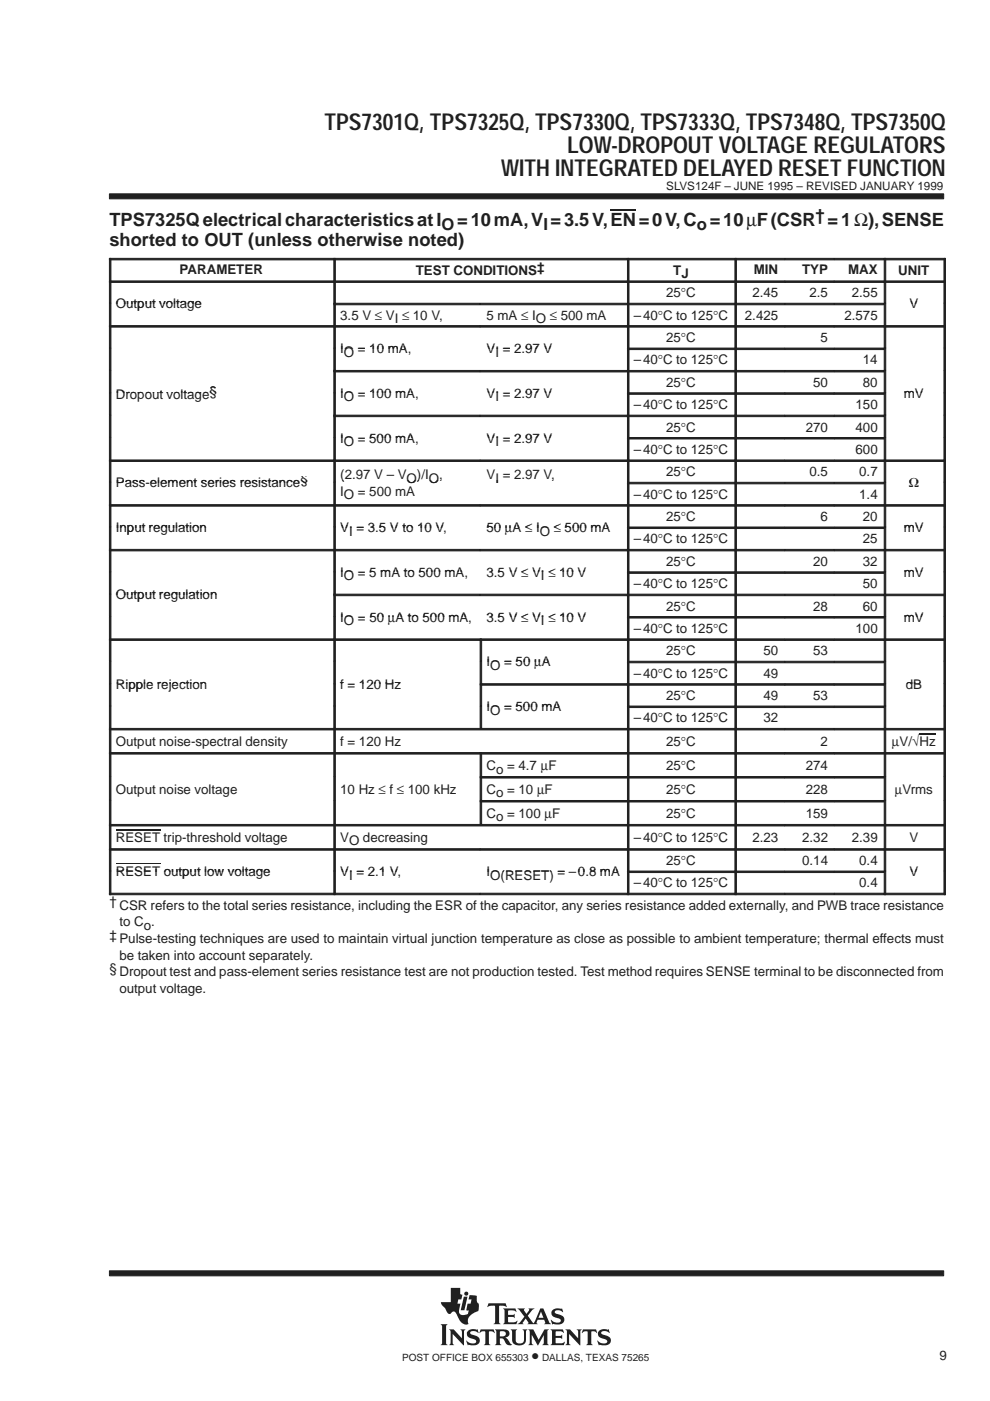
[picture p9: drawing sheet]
<svg xmlns="http://www.w3.org/2000/svg" width="210mm" height="297mm" viewBox="0 0 210 297" stroke-linecap="round" stroke-linejoin="round" font-family="sans-serif">
<g fill="#231f20" stroke="#231f20" stroke-width=".21">
<path d="M23.2 41.1h176.9v1.1h-176.9z" fill-rule="evenodd"/>
<path d="M23.2 269.4h176.9v1.1h-176.9z" fill-rule="evenodd"/>
</g>
<g fill="#231f20">
<path d="M98.3 274.9h.8l-.6 2.9h-.8z"/>
<path d="M104.9 281.9h1.9a.88 .88 0 0 1 1.1 .5 .88 .88 0 0 1-.5 1.1l-.3 .1 .5 .3 .9 1.3a1.2 1.2 0 0 1-1.6-1l-.3-.4h-.6v1l.3 .4h-1.4l.3-.5v-2.3z" fill-rule="evenodd"/>
<path d="M109.7 277.4h1.6l-.2 .4 .5 .8 .6-.9-.1-.3h1.2l-.4 .3-1 1.3 1.2 1.6 1.5-3.2h.6l1.2 2.9 .4 .5h-1.4l.2-.3-.2-.7h-1.4l-.2 .7 .2 .3h-2.2l.2-.4-.5-.8-.7 .9 .2 .3h-1.3l.6-.5 .9-1.1z" fill-rule="evenodd"/>
<path d="M127 282.2a1.74 1.74 0 0 1 1.6-.3h.3l.1-.1 .2 .8a1.2 1.2 0 0 0-1.7-.1 1.47 1.47 0 0 0 1.3 .7 1.03 1.03 0 0 1 .7 1.2 1.03 1.03 0 0 1-1.2 .8l-1.1-.1-.2 .1-.4-.9 .9 .5h.9a.45 .45 0 0 0 .4-.5 .45 .45 0 0 0-.6-.4h-.2a1.06 1.06 0 0 1-1-.5 1.06 1.06 0 0 1 0-1.2z" fill-rule="evenodd"/>
<path d="M123.6 281.9h2.8l.2 .7-.6-.3h-.5l-.1 .1v2.4l.3 .4h-1.4l.3-.4v-2.4l-.1-.1h-.5l-.7 .3z" fill-rule="evenodd"/>
<path d="M116.7 281.9h2.6l.2 .7-.6-.3h-1.1v.9h1.1l.3-.2v.9l-.4-.2h-1v1l1.3 .1 .7-.3-.3 .7h-2.8l.3-.4v-2.5z" fill-rule="evenodd"/>
<path d="M119.9 281.9h1l1.7 1.9v-1.5l-.3-.4h1l-.3 .3v3l-2.3-2.4v2l.3 .4h-1.1l.3-.4v-2.6z" fill-rule="evenodd"/>
<path d="M112 281.9h1.1l1.1 2.2 1.2-2.2h1l-.3 .3v2.6l.3 .4h-1.4l.3-.4v-1.7l-1.3 2.2-1.3-2.3v1.8l.4 .4h-1.1l.3-.5v-2.3z" fill-rule="evenodd"/>
<path d="M99.2 282.2a1.71 1.71 0 0 1 1.7-.3h.2l.1-.1 .3 .8-.6-.3-.8-.1a.41 .41 0 0 0-.4 .5 .41 .41 0 0 0 .5 .3 1.27 1.27 0 0 1 1.5 1.6 1.48 1.48 0 0 1-1.8 .6l-.5-.1-.2 .1-.4-.9 1.3 .5h.6l.3-.3a.72 .72 0 0 0-.9-.7 .99 .99 0 0 1-1-.5 .99 .99 0 0 1 .1-1.1z" fill-rule="evenodd"/>
<path d="M101.9 281.9h2.8l.2 .7-.7-.3h-.4l-.1 .1v2.4l.3 .4h-1.4l.3-.4v-2.4l-.1-.1h-.5l-.7 .3z" fill-rule="evenodd"/>
<path d="M108.3 281.9h1.3l-.3 .4v1.9a.65 .65 0 0 0 .7 .6h.6l.4-.4 .1-2-.3-.5h1l-.3 .4v1.8a1.54 1.54 0 0 1-2.4 .9l-.5-.7v-2.1z" fill-rule="evenodd"/>
<path d="M95.2 281.9h1l1.7 1.9v-1.5l-.3-.4h1.1l-.3 .3v3l-2.4-2.4v2l.3 .4h-1.1l.3-.5v-2.3z" fill-rule="evenodd"/>
<path d="M93.4 280.8h1.5l-.3 .4v3.6l.3 .4h-1.5l.3-.4v-3.6z" fill-rule="evenodd"/>
<path d="M103.6 276.3h3.6l.2 .8-.4-.2h-1.2v3.5l.3 .4h-1.4l.3-.6v-3.2l-.1-.2h-.8l-.7 .3z" fill-rule="evenodd"/>
<path d="M106.7 277.4h2.6l.1 .8-.5-.4-1.2 .1v.9h1.1l.3-.2v.9l-.4-.3h-1v1l.2 .2 1.2-.1 .5-.3-.1 .8h-2.8l.3-.6v-2.3z" fill-rule="evenodd"/>
<path d="M117.1 277.8a2.08 2.08 0 0 1 1.9-.3l.2-.1 .1 .8a1.22 1.22 0 0 0-1.7-.1 .98 .98 0 0 0 1.1 .7 1.04 1.04 0 0 1 .9 1.1 1.04 1.04 0 0 1-1.1 .9l-1.2-.1-.2 .1-.3-1 .8 .5 .8 .1a.46 .46 0 0 0 .5-.5 .46 .46 0 0 0-.5-.4h-.2a1.11 1.11 0 0 1-1.2-1.6z" fill-rule="evenodd"/>
<path d="M95.6 273.1h2v1.3l.4 .1-.2 1h-.6l-.2 .9h.6l-.3 1.3 .1 .7a.9 .9 0 0 0 1.2 .4l.6-.2 .2-.8h-.5l.2-1.4h.7l.2-.9h-.7l.3-.9h.8a.46 .46 0 0 1 .5 .1 .46 .46 0 0 1 .2 .4v.9l.4 .4v.7a.81 .81 0 0 1-.6 1.1 2.73 2.73 0 0 0-1.7 1.6l.1 .9-.1 .1a1.81 1.81 0 0 1-2.1-1.5l-.3-.6a.7 .7 0 0 0-.6-.6 .7 .7 0 0 0-.7 .5 1.35 1.35 0 0 1-1.1-1.2l-.7-.7-.2-.6h2.1z" fill-rule="evenodd"/>
<circle cx="98.9" cy="274.3" r=".43"/>
</g>
<g fill="#fff">
<path d="M114.7 278.1l.5 1.3h-1z"/>
<path d="M106 282.3l.6-.1a.56 .56 0 0 1 .6 .6 .56 .56 0 0 1-.6 .5h-.6z" fill-rule="evenodd"/>
</g>
<path d="M129.5 44.5h5.3" fill="none" stroke="#231f20" stroke-width=".24"/>
<g fill="#231f20" stroke="#231f20" stroke-width=".21">
<path d="M23.2 54.8h.3v4.7h-.3z" fill-rule="evenodd"/>
<path d="M23.2 54.8h47.6v.3h-47.6z" fill-rule="evenodd"/>
<path d="M70.8 54.8h.3v4.7h-.3z" fill-rule="evenodd"/>
<path d="M70.8 54.8h62.2v.3h-62.2z" fill-rule="evenodd"/>
<path d="M133 54.8h.4v4.7h-.4z" fill-rule="evenodd"/>
<path d="M133 54.8h22.8v.3h-22.8z" fill-rule="evenodd"/>
<path d="M155.8 54.8h.3v4.7h-.3z" fill-rule="evenodd"/>
<path d="M155.8 54.8h10.6v.3h-10.6z" fill-rule="evenodd"/>
<path d="M166.4 54.8h10.5v.3h-10.5z" fill-rule="evenodd"/>
<path d="M176.9 54.8h10.6v.3h-10.6z" fill-rule="evenodd"/>
<path d="M187.5 54.8h.3v4.7h-.3z" fill-rule="evenodd"/>
<path d="M200.1 54.8h.4v4.7h-.4z" fill-rule="evenodd"/>
<path d="M187.5 54.8h13v.3h-13z" fill-rule="evenodd"/>
<path d="M23.2 59.6h.3v4.7h-.3z" fill-rule="evenodd"/>
<path d="M23.2 59.6h47.6v.3h-47.6z" fill-rule="evenodd"/>
<path d="M70.8 59.6h.3v4.7h-.3z" fill-rule="evenodd"/>
<path d="M70.8 59.6h62.2v.3h-62.2z" fill-rule="evenodd"/>
<path d="M133 59.6h.4v4.7h-.4z" fill-rule="evenodd"/>
<path d="M133 59.6h22.8v.3h-22.8z" fill-rule="evenodd"/>
<path d="M155.8 59.6h.3v4.7h-.3z" fill-rule="evenodd"/>
<path d="M155.8 59.6h10.6v.3h-10.6z" fill-rule="evenodd"/>
<path d="M166.4 59.6h10.5v.3h-10.5z" fill-rule="evenodd"/>
<path d="M176.9 59.6h10.6v.3h-10.6z" fill-rule="evenodd"/>
<path d="M187.5 59.6h.3v4.7h-.3z" fill-rule="evenodd"/>
<path d="M200.1 59.6h.4v4.7h-.4z" fill-rule="evenodd"/>
<path d="M187.5 59.6h13v.3h-13z" fill-rule="evenodd"/>
<path d="M23.2 64.3h.3v4.7h-.3z" fill-rule="evenodd"/>
<path d="M70.8 64.3h.3v4.7h-.3z" fill-rule="evenodd"/>
<path d="M70.8 64.3h31v.3h-31z" fill-rule="evenodd"/>
<path d="M101.8 64.3h31.2v.3h-31.2z" fill-rule="evenodd"/>
<path d="M133 64.3h.4v4.7h-.4z" fill-rule="evenodd"/>
<path d="M133 64.3h22.8v.3h-22.8z" fill-rule="evenodd"/>
<path d="M155.8 64.3h.3v4.7h-.3z" fill-rule="evenodd"/>
<path d="M155.8 64.3h10.6v.3h-10.6z" fill-rule="evenodd"/>
<path d="M166.4 64.3h10.5v.3h-10.5z" fill-rule="evenodd"/>
<path d="M176.9 64.3h10.6v.3h-10.6z" fill-rule="evenodd"/>
<path d="M187.5 64.3h.3v4.7h-.3z" fill-rule="evenodd"/>
<path d="M200.1 64.3h.4v4.7h-.4z" fill-rule="evenodd"/>
<path d="M23.2 69h.3v4.8h-.3z" fill-rule="evenodd"/>
<path d="M23.2 69h47.6v.4h-47.6z" fill-rule="evenodd"/>
<path d="M70.8 69h.3v4.8h-.3z" fill-rule="evenodd"/>
<path d="M70.8 69h31v.4h-31z" fill-rule="evenodd"/>
<path d="M101.8 69h31.2v.4h-31.2z" fill-rule="evenodd"/>
<path d="M133 69h.4v4.8h-.4z" fill-rule="evenodd"/>
<path d="M133 69h22.8v.4h-22.8z" fill-rule="evenodd"/>
<path d="M155.8 69h.3v4.8h-.3z" fill-rule="evenodd"/>
<path d="M155.8 69h10.6v.4h-10.6z" fill-rule="evenodd"/>
<path d="M166.4 69h10.5v.4h-10.5z" fill-rule="evenodd"/>
<path d="M176.9 69h10.6v.4h-10.6z" fill-rule="evenodd"/>
<path d="M187.5 69h.3v4.8h-.3z" fill-rule="evenodd"/>
<path d="M200.1 69h.4v4.8h-.4z" fill-rule="evenodd"/>
<path d="M187.5 69h13v.4h-13z" fill-rule="evenodd"/>
<path d="M23.2 73.8h.3v4.7h-.3z" fill-rule="evenodd"/>
<path d="M70.8 73.8h.3v4.7h-.3z" fill-rule="evenodd"/>
<path d="M133 73.8h.4v4.7h-.4z" fill-rule="evenodd"/>
<path d="M133 73.8h22.8v.3h-22.8z" fill-rule="evenodd"/>
<path d="M155.8 73.8h.3v4.7h-.3z" fill-rule="evenodd"/>
<path d="M155.8 73.8h10.6v.3h-10.6z" fill-rule="evenodd"/>
<path d="M166.4 73.8h10.5v.3h-10.5z" fill-rule="evenodd"/>
<path d="M176.9 73.8h10.6v.3h-10.6z" fill-rule="evenodd"/>
<path d="M187.5 73.8h.3v4.7h-.3z" fill-rule="evenodd"/>
<path d="M200.1 73.8h.4v4.7h-.4z" fill-rule="evenodd"/>
<path d="M23.2 78.5h.3v4.8h-.3z" fill-rule="evenodd"/>
<path d="M70.8 78.5h.3v4.8h-.3z" fill-rule="evenodd"/>
<path d="M70.8 78.5h31v.4h-31z" fill-rule="evenodd"/>
<path d="M101.8 78.5h31.2v.4h-31.2z" fill-rule="evenodd"/>
<path d="M133 78.5h.4v4.8h-.4z" fill-rule="evenodd"/>
<path d="M133 78.5h22.8v.4h-22.8z" fill-rule="evenodd"/>
<path d="M155.8 78.5h.3v4.8h-.3z" fill-rule="evenodd"/>
<path d="M155.8 78.5h10.6v.4h-10.6z" fill-rule="evenodd"/>
<path d="M166.4 78.5h10.5v.4h-10.5z" fill-rule="evenodd"/>
<path d="M176.9 78.5h10.6v.4h-10.6z" fill-rule="evenodd"/>
<path d="M187.5 78.5h.3v4.8h-.3z" fill-rule="evenodd"/>
<path d="M200.1 78.5h.4v4.8h-.4z" fill-rule="evenodd"/>
<path d="M23.2 83.3h.3v4.7h-.3z" fill-rule="evenodd"/>
<path d="M70.8 83.3h.3v4.7h-.3z" fill-rule="evenodd"/>
<path d="M133 83.3h.4v4.7h-.4z" fill-rule="evenodd"/>
<path d="M133 83.3h22.8v.3h-22.8z" fill-rule="evenodd"/>
<path d="M155.8 83.3h.3v4.7h-.3z" fill-rule="evenodd"/>
<path d="M155.8 83.3h10.6v.3h-10.6z" fill-rule="evenodd"/>
<path d="M166.4 83.3h10.5v.3h-10.5z" fill-rule="evenodd"/>
<path d="M176.9 83.3h10.6v.3h-10.6z" fill-rule="evenodd"/>
<path d="M187.5 83.3h.3v4.7h-.3z" fill-rule="evenodd"/>
<path d="M200.1 83.3h.4v4.7h-.4z" fill-rule="evenodd"/>
<path d="M23.2 88h.3v4.7h-.3z" fill-rule="evenodd"/>
<path d="M70.8 88h.3v4.7h-.3z" fill-rule="evenodd"/>
<path d="M70.8 88h31v.3h-31z" fill-rule="evenodd"/>
<path d="M101.8 88h31.2v.3h-31.2z" fill-rule="evenodd"/>
<path d="M133 88h.4v4.7h-.4z" fill-rule="evenodd"/>
<path d="M133 88h22.8v.3h-22.8z" fill-rule="evenodd"/>
<path d="M155.8 88h.3v4.7h-.3z" fill-rule="evenodd"/>
<path d="M155.8 88h10.6v.3h-10.6z" fill-rule="evenodd"/>
<path d="M166.4 88h10.5v.3h-10.5z" fill-rule="evenodd"/>
<path d="M176.9 88h10.6v.3h-10.6z" fill-rule="evenodd"/>
<path d="M187.5 88h.3v4.7h-.3z" fill-rule="evenodd"/>
<path d="M200.1 88h.4v4.7h-.4z" fill-rule="evenodd"/>
<path d="M23.2 92.8h.3v4.7h-.3z" fill-rule="evenodd"/>
<path d="M70.8 92.8h.3v4.7h-.3z" fill-rule="evenodd"/>
<path d="M133 92.8h.4v4.7h-.4z" fill-rule="evenodd"/>
<path d="M133 92.8h22.8v.3h-22.8z" fill-rule="evenodd"/>
<path d="M155.8 92.8h.3v4.7h-.3z" fill-rule="evenodd"/>
<path d="M155.8 92.8h10.6v.3h-10.6z" fill-rule="evenodd"/>
<path d="M166.4 92.8h10.5v.3h-10.5z" fill-rule="evenodd"/>
<path d="M176.9 92.8h10.6v.3h-10.6z" fill-rule="evenodd"/>
<path d="M187.5 92.8h.3v4.7h-.3z" fill-rule="evenodd"/>
<path d="M200.1 92.8h.4v4.7h-.4z" fill-rule="evenodd"/>
<path d="M23.2 97.5h.3v4.7h-.3z" fill-rule="evenodd"/>
<path d="M23.2 97.5h47.6v.3h-47.6z" fill-rule="evenodd"/>
<path d="M70.8 97.5h.3v4.7h-.3z" fill-rule="evenodd"/>
<path d="M70.8 97.5h31v.3h-31z" fill-rule="evenodd"/>
<path d="M101.8 97.5h31.2v.3h-31.2z" fill-rule="evenodd"/>
<path d="M133 97.5h.4v4.7h-.4z" fill-rule="evenodd"/>
<path d="M133 97.5h22.8v.3h-22.8z" fill-rule="evenodd"/>
<path d="M155.8 97.5h.3v4.7h-.3z" fill-rule="evenodd"/>
<path d="M155.8 97.5h10.6v.3h-10.6z" fill-rule="evenodd"/>
<path d="M166.4 97.5h10.5v.3h-10.5z" fill-rule="evenodd"/>
<path d="M176.9 97.5h10.6v.3h-10.6z" fill-rule="evenodd"/>
<path d="M187.5 97.5h.3v4.7h-.3z" fill-rule="evenodd"/>
<path d="M200.1 97.5h.4v4.7h-.4z" fill-rule="evenodd"/>
<path d="M187.5 97.5h13v.3h-13z" fill-rule="evenodd"/>
<path d="M23.2 102.3h.3v4.7h-.3z" fill-rule="evenodd"/>
<path d="M70.8 102.3h.3v4.7h-.3z" fill-rule="evenodd"/>
<path d="M133 102.3h.4v4.7h-.4z" fill-rule="evenodd"/>
<path d="M133 102.3h22.8v.3h-22.8z" fill-rule="evenodd"/>
<path d="M155.8 102.3h.3v4.7h-.3z" fill-rule="evenodd"/>
<path d="M155.8 102.3h10.6v.3h-10.6z" fill-rule="evenodd"/>
<path d="M166.4 102.3h10.5v.3h-10.5z" fill-rule="evenodd"/>
<path d="M176.9 102.3h10.6v.3h-10.6z" fill-rule="evenodd"/>
<path d="M187.5 102.3h.3v4.7h-.3z" fill-rule="evenodd"/>
<path d="M200.1 102.3h.4v4.7h-.4z" fill-rule="evenodd"/>
<path d="M23.2 107h.3v4.7h-.3z" fill-rule="evenodd"/>
<path d="M23.2 107h47.6v.3h-47.6z" fill-rule="evenodd"/>
<path d="M70.8 107h.3v4.7h-.3z" fill-rule="evenodd"/>
<path d="M70.8 107h31v.3h-31z" fill-rule="evenodd"/>
<path d="M101.8 107h31.2v.3h-31.2z" fill-rule="evenodd"/>
<path d="M133 107h.4v4.7h-.4z" fill-rule="evenodd"/>
<path d="M133 107h22.8v.3h-22.8z" fill-rule="evenodd"/>
<path d="M155.8 107h.3v4.7h-.3z" fill-rule="evenodd"/>
<path d="M155.8 107h10.6v.3h-10.6z" fill-rule="evenodd"/>
<path d="M166.4 107h10.5v.3h-10.5z" fill-rule="evenodd"/>
<path d="M176.9 107h10.6v.3h-10.6z" fill-rule="evenodd"/>
<path d="M187.5 107h.3v4.7h-.3z" fill-rule="evenodd"/>
<path d="M200.1 107h.4v4.7h-.4z" fill-rule="evenodd"/>
<path d="M187.5 107h13v.3h-13z" fill-rule="evenodd"/>
<path d="M23.2 111.7h.3v4.8h-.3z" fill-rule="evenodd"/>
<path d="M70.8 111.7h.3v4.8h-.3z" fill-rule="evenodd"/>
<path d="M133 111.7h.4v4.8h-.4z" fill-rule="evenodd"/>
<path d="M133 111.7h22.8v.4h-22.8z" fill-rule="evenodd"/>
<path d="M155.8 111.7h.3v4.8h-.3z" fill-rule="evenodd"/>
<path d="M155.8 111.7h10.6v.4h-10.6z" fill-rule="evenodd"/>
<path d="M166.4 111.7h10.5v.4h-10.5z" fill-rule="evenodd"/>
<path d="M176.9 111.7h10.6v.4h-10.6z" fill-rule="evenodd"/>
<path d="M187.5 111.7h.3v4.8h-.3z" fill-rule="evenodd"/>
<path d="M200.1 111.7h.4v4.8h-.4z" fill-rule="evenodd"/>
<path d="M23.2 116.5h.3v4.7h-.3z" fill-rule="evenodd"/>
<path d="M23.2 116.5h47.6v.3h-47.6z" fill-rule="evenodd"/>
<path d="M70.8 116.5h.3v4.7h-.3z" fill-rule="evenodd"/>
<path d="M70.8 116.5h31v.3h-31z" fill-rule="evenodd"/>
<path d="M101.8 116.5h31.2v.3h-31.2z" fill-rule="evenodd"/>
<path d="M133 116.5h.4v4.7h-.4z" fill-rule="evenodd"/>
<path d="M133 116.5h22.8v.3h-22.8z" fill-rule="evenodd"/>
<path d="M155.8 116.5h.3v4.7h-.3z" fill-rule="evenodd"/>
<path d="M155.8 116.5h10.6v.3h-10.6z" fill-rule="evenodd"/>
<path d="M166.4 116.5h10.5v.3h-10.5z" fill-rule="evenodd"/>
<path d="M176.9 116.5h10.6v.3h-10.6z" fill-rule="evenodd"/>
<path d="M187.5 116.5h.3v4.7h-.3z" fill-rule="evenodd"/>
<path d="M200.1 116.5h.4v4.7h-.4z" fill-rule="evenodd"/>
<path d="M187.5 116.5h13v.3h-13z" fill-rule="evenodd"/>
<path d="M23.2 121.2h.3v4.8h-.3z" fill-rule="evenodd"/>
<path d="M70.8 121.2h.3v4.8h-.3z" fill-rule="evenodd"/>
<path d="M133 121.2h.4v4.8h-.4z" fill-rule="evenodd"/>
<path d="M133 121.2h22.8v.4h-22.8z" fill-rule="evenodd"/>
<path d="M155.8 121.2h.3v4.8h-.3z" fill-rule="evenodd"/>
<path d="M155.8 121.2h10.6v.4h-10.6z" fill-rule="evenodd"/>
<path d="M166.4 121.2h10.5v.4h-10.5z" fill-rule="evenodd"/>
<path d="M176.9 121.2h10.6v.4h-10.6z" fill-rule="evenodd"/>
<path d="M187.5 121.2h.3v4.8h-.3z" fill-rule="evenodd"/>
<path d="M200.1 121.2h.4v4.8h-.4z" fill-rule="evenodd"/>
<path d="M23.2 126h.3v4.7h-.3z" fill-rule="evenodd"/>
<path d="M70.8 126h.3v4.7h-.3z" fill-rule="evenodd"/>
<path d="M70.8 126h31v.3h-31z" fill-rule="evenodd"/>
<path d="M101.8 126h31.2v.3h-31.2z" fill-rule="evenodd"/>
<path d="M133 126h.4v4.7h-.4z" fill-rule="evenodd"/>
<path d="M133 126h22.8v.3h-22.8z" fill-rule="evenodd"/>
<path d="M155.8 126h.3v4.7h-.3z" fill-rule="evenodd"/>
<path d="M155.8 126h10.6v.3h-10.6z" fill-rule="evenodd"/>
<path d="M166.4 126h10.5v.3h-10.5z" fill-rule="evenodd"/>
<path d="M176.9 126h10.6v.3h-10.6z" fill-rule="evenodd"/>
<path d="M187.5 126h.3v4.7h-.3z" fill-rule="evenodd"/>
<path d="M200.1 126h.4v4.7h-.4z" fill-rule="evenodd"/>
<path d="M187.5 126h13v.3h-13z" fill-rule="evenodd"/>
<path d="M23.2 130.7h.3v4.7h-.3z" fill-rule="evenodd"/>
<path d="M70.8 130.7h.3v4.7h-.3z" fill-rule="evenodd"/>
<path d="M133 130.7h.4v4.7h-.4z" fill-rule="evenodd"/>
<path d="M133 130.7h22.8v.3h-22.8z" fill-rule="evenodd"/>
<path d="M155.8 130.7h.3v4.7h-.3z" fill-rule="evenodd"/>
<path d="M155.8 130.7h10.6v.3h-10.6z" fill-rule="evenodd"/>
<path d="M166.4 130.7h10.5v.3h-10.5z" fill-rule="evenodd"/>
<path d="M176.9 130.7h10.6v.3h-10.6z" fill-rule="evenodd"/>
<path d="M187.5 130.7h.3v4.7h-.3z" fill-rule="evenodd"/>
<path d="M200.1 130.7h.4v4.7h-.4z" fill-rule="evenodd"/>
<path d="M23.2 135.5h.3v4.7h-.3z" fill-rule="evenodd"/>
<path d="M23.2 135.5h47.6v.3h-47.6z" fill-rule="evenodd"/>
<path d="M70.8 135.5h.3v4.7h-.3z" fill-rule="evenodd"/>
<path d="M70.8 135.5h31v.3h-31z" fill-rule="evenodd"/>
<path d="M101.8 135.5h.3v4.7h-.3z" fill-rule="evenodd"/>
<path d="M101.8 135.5h31.2v.3h-31.2z" fill-rule="evenodd"/>
<path d="M133 135.5h.4v4.7h-.4z" fill-rule="evenodd"/>
<path d="M133 135.5h22.8v.3h-22.8z" fill-rule="evenodd"/>
<path d="M155.8 135.5h.3v4.7h-.3z" fill-rule="evenodd"/>
<path d="M155.8 135.5h10.6v.3h-10.6z" fill-rule="evenodd"/>
<path d="M166.4 135.5h10.5v.3h-10.5z" fill-rule="evenodd"/>
<path d="M176.9 135.5h10.6v.3h-10.6z" fill-rule="evenodd"/>
<path d="M187.5 135.5h.3v4.7h-.3z" fill-rule="evenodd"/>
<path d="M200.1 135.5h.4v4.7h-.4z" fill-rule="evenodd"/>
<path d="M187.5 135.5h13v.3h-13z" fill-rule="evenodd"/>
<path d="M23.2 140.2h.3v4.7h-.3z" fill-rule="evenodd"/>
<path d="M70.8 140.2h.3v4.7h-.3z" fill-rule="evenodd"/>
<path d="M101.8 140.2h.3v4.7h-.3z" fill-rule="evenodd"/>
<path d="M133 140.2h.4v4.7h-.4z" fill-rule="evenodd"/>
<path d="M133 140.2h22.8v.3h-22.8z" fill-rule="evenodd"/>
<path d="M155.8 140.2h.3v4.7h-.3z" fill-rule="evenodd"/>
<path d="M155.8 140.2h10.6v.3h-10.6z" fill-rule="evenodd"/>
<path d="M166.4 140.2h10.5v.3h-10.5z" fill-rule="evenodd"/>
<path d="M176.9 140.2h10.6v.3h-10.6z" fill-rule="evenodd"/>
<path d="M187.5 140.2h.3v4.7h-.3z" fill-rule="evenodd"/>
<path d="M200.1 140.2h.4v4.7h-.4z" fill-rule="evenodd"/>
<path d="M23.2 145h.3v4.7h-.3z" fill-rule="evenodd"/>
<path d="M70.8 145h.3v4.7h-.3z" fill-rule="evenodd"/>
<path d="M101.8 145h.3v4.7h-.3z" fill-rule="evenodd"/>
<path d="M101.8 145h31.2v.3h-31.2z" fill-rule="evenodd"/>
<path d="M133 145h.4v4.7h-.4z" fill-rule="evenodd"/>
<path d="M133 145h22.8v.3h-22.8z" fill-rule="evenodd"/>
<path d="M155.8 145h.3v4.7h-.3z" fill-rule="evenodd"/>
<path d="M155.8 145h10.6v.3h-10.6z" fill-rule="evenodd"/>
<path d="M166.4 145h10.5v.3h-10.5z" fill-rule="evenodd"/>
<path d="M176.9 145h10.6v.3h-10.6z" fill-rule="evenodd"/>
<path d="M187.5 145h.3v4.7h-.3z" fill-rule="evenodd"/>
<path d="M200.1 145h.4v4.7h-.4z" fill-rule="evenodd"/>
<path d="M23.2 149.7h.3v4.7h-.3z" fill-rule="evenodd"/>
<path d="M70.8 149.7h.3v4.7h-.3z" fill-rule="evenodd"/>
<path d="M101.8 149.7h.3v4.7h-.3z" fill-rule="evenodd"/>
<path d="M133 149.7h.4v4.7h-.4z" fill-rule="evenodd"/>
<path d="M133 149.7h22.8v.3h-22.8z" fill-rule="evenodd"/>
<path d="M155.8 149.7h.3v4.7h-.3z" fill-rule="evenodd"/>
<path d="M155.8 149.7h10.6v.3h-10.6z" fill-rule="evenodd"/>
<path d="M166.4 149.7h10.5v.3h-10.5z" fill-rule="evenodd"/>
<path d="M176.9 149.7h10.6v.3h-10.6z" fill-rule="evenodd"/>
<path d="M187.5 149.7h.3v4.7h-.3z" fill-rule="evenodd"/>
<path d="M200.1 149.7h.4v4.7h-.4z" fill-rule="evenodd"/>
<path d="M23.2 154.4h.3v5.1h-.3z" fill-rule="evenodd"/>
<path d="M23.2 154.4h47.6v.4h-47.6z" fill-rule="evenodd"/>
<path d="M70.8 154.4h.3v5.1h-.3z" fill-rule="evenodd"/>
<path d="M70.8 154.4h62.2v.4h-62.2z" fill-rule="evenodd"/>
<path d="M133 154.4h.4v5.1h-.4z" fill-rule="evenodd"/>
<path d="M133 154.4h22.8v.4h-22.8z" fill-rule="evenodd"/>
<path d="M155.8 154.4h.3v5.1h-.3z" fill-rule="evenodd"/>
<path d="M155.8 154.4h10.6v.4h-10.6z" fill-rule="evenodd"/>
<path d="M166.4 154.4h10.5v.4h-10.5z" fill-rule="evenodd"/>
<path d="M176.9 154.4h10.6v.4h-10.6z" fill-rule="evenodd"/>
<path d="M187.5 154.4h.3v5.1h-.3z" fill-rule="evenodd"/>
<path d="M200.1 154.4h.4v5.1h-.4z" fill-rule="evenodd"/>
<path d="M187.5 154.4h13v.4h-13z" fill-rule="evenodd"/>
<path d="M23.2 159.6h.3v5h-.3z" fill-rule="evenodd"/>
<path d="M23.2 159.6h47.6v.3h-47.6z" fill-rule="evenodd"/>
<path d="M70.8 159.6h.3v5h-.3z" fill-rule="evenodd"/>
<path d="M70.8 159.6h31v.3h-31z" fill-rule="evenodd"/>
<path d="M101.8 159.6h.3v5h-.3z" fill-rule="evenodd"/>
<path d="M101.8 159.6h31.2v.3h-31.2z" fill-rule="evenodd"/>
<path d="M133 159.6h.4v5h-.4z" fill-rule="evenodd"/>
<path d="M133 159.6h22.8v.3h-22.8z" fill-rule="evenodd"/>
<path d="M155.8 159.6h.3v5h-.3z" fill-rule="evenodd"/>
<path d="M155.8 159.6h10.6v.3h-10.6z" fill-rule="evenodd"/>
<path d="M166.4 159.6h10.5v.3h-10.5z" fill-rule="evenodd"/>
<path d="M176.9 159.6h10.6v.3h-10.6z" fill-rule="evenodd"/>
<path d="M187.5 159.6h.3v5h-.3z" fill-rule="evenodd"/>
<path d="M200.1 159.6h.4v5h-.4z" fill-rule="evenodd"/>
<path d="M187.5 159.6h13v.3h-13z" fill-rule="evenodd"/>
<path d="M23.2 164.6h.3v5.1h-.3z" fill-rule="evenodd"/>
<path d="M70.8 164.6h.3v5.1h-.3z" fill-rule="evenodd"/>
<path d="M101.8 164.6h.3v5.1h-.3z" fill-rule="evenodd"/>
<path d="M101.8 164.6h31.2v.4h-31.2z" fill-rule="evenodd"/>
<path d="M133 164.6h.4v5.1h-.4z" fill-rule="evenodd"/>
<path d="M133 164.6h22.8v.4h-22.8z" fill-rule="evenodd"/>
<path d="M155.8 164.6h.3v5.1h-.3z" fill-rule="evenodd"/>
<path d="M155.8 164.6h10.6v.4h-10.6z" fill-rule="evenodd"/>
<path d="M166.4 164.6h10.5v.4h-10.5z" fill-rule="evenodd"/>
<path d="M176.9 164.6h10.6v.4h-10.6z" fill-rule="evenodd"/>
<path d="M187.5 164.6h.3v5.1h-.3z" fill-rule="evenodd"/>
<path d="M200.1 164.6h.4v5.1h-.4z" fill-rule="evenodd"/>
<path d="M23.2 169.7h.3v5.1h-.3z" fill-rule="evenodd"/>
<path d="M70.8 169.7h.3v5.1h-.3z" fill-rule="evenodd"/>
<path d="M101.8 169.7h.3v5.1h-.3z" fill-rule="evenodd"/>
<path d="M101.8 169.7h31.2v.3h-31.2z" fill-rule="evenodd"/>
<path d="M133 169.7h.4v5.1h-.4z" fill-rule="evenodd"/>
<path d="M133 169.7h22.8v.3h-22.8z" fill-rule="evenodd"/>
<path d="M155.8 169.7h.3v5.1h-.3z" fill-rule="evenodd"/>
<path d="M155.8 169.7h10.6v.3h-10.6z" fill-rule="evenodd"/>
<path d="M166.4 169.7h10.5v.3h-10.5z" fill-rule="evenodd"/>
<path d="M176.9 169.7h10.6v.3h-10.6z" fill-rule="evenodd"/>
<path d="M187.5 169.7h.3v5.1h-.3z" fill-rule="evenodd"/>
<path d="M200.1 169.7h.4v5.1h-.4z" fill-rule="evenodd"/>
<path d="M23.2 174.8h.3v5.1h-.3z" fill-rule="evenodd"/>
<path d="M23.2 174.8h47.6v.3h-47.6z" fill-rule="evenodd"/>
<path d="M70.8 174.8h.3v5.1h-.3z" fill-rule="evenodd"/>
<path d="M70.8 174.8h62.2v.3h-62.2z" fill-rule="evenodd"/>
<path d="M133 174.8h.4v5.1h-.4z" fill-rule="evenodd"/>
<path d="M133 174.8h22.8v.3h-22.8z" fill-rule="evenodd"/>
<path d="M155.8 174.8h.3v5.1h-.3z" fill-rule="evenodd"/>
<path d="M155.8 174.8h10.6v.3h-10.6z" fill-rule="evenodd"/>
<path d="M166.4 174.8h10.5v.3h-10.5z" fill-rule="evenodd"/>
<path d="M176.9 174.8h10.6v.3h-10.6z" fill-rule="evenodd"/>
<path d="M187.5 174.8h.3v5.1h-.3z" fill-rule="evenodd"/>
<path d="M200.1 174.8h.4v5.1h-.4z" fill-rule="evenodd"/>
<path d="M187.5 174.8h13v.3h-13z" fill-rule="evenodd"/>
<path d="M23.2 179.9h.3v4.8h-.3z" fill-rule="evenodd"/>
<path d="M23.2 179.9h47.6v.4h-47.6z" fill-rule="evenodd"/>
<path d="M70.8 179.9h.3v4.8h-.3z" fill-rule="evenodd"/>
<path d="M70.8 179.9h31v.4h-31z" fill-rule="evenodd"/>
<path d="M101.8 179.9h31.2v.4h-31.2z" fill-rule="evenodd"/>
<path d="M133 179.9h.4v4.8h-.4z" fill-rule="evenodd"/>
<path d="M133 179.9h22.8v.4h-22.8z" fill-rule="evenodd"/>
<path d="M155.8 179.9h.3v4.8h-.3z" fill-rule="evenodd"/>
<path d="M155.8 179.9h10.6v.4h-10.6z" fill-rule="evenodd"/>
<path d="M166.4 179.9h10.5v.4h-10.5z" fill-rule="evenodd"/>
<path d="M176.9 179.9h10.6v.4h-10.6z" fill-rule="evenodd"/>
<path d="M187.5 179.9h.3v4.8h-.3z" fill-rule="evenodd"/>
<path d="M200.1 179.9h.4v4.8h-.4z" fill-rule="evenodd"/>
<path d="M187.5 179.9h13v.4h-13z" fill-rule="evenodd"/>
<path d="M23.2 184.7h.3v5h-.3z" fill-rule="evenodd"/>
<path d="M23.2 189.4h47.6v.3h-47.6z" fill-rule="evenodd"/>
<path d="M70.8 184.7h.3v5h-.3z" fill-rule="evenodd"/>
<path d="M70.8 189.4h31v.3h-31z" fill-rule="evenodd"/>
<path d="M101.8 189.4h31.2v.3h-31.2z" fill-rule="evenodd"/>
<path d="M133 184.7h.4v5h-.4z" fill-rule="evenodd"/>
<path d="M133 184.7h22.8v.3h-22.8z" fill-rule="evenodd"/>
<path d="M133 189.4h22.8v.3h-22.8z" fill-rule="evenodd"/>
<path d="M155.8 184.7h.3v5h-.3z" fill-rule="evenodd"/>
<path d="M155.8 184.7h10.6v.3h-10.6z" fill-rule="evenodd"/>
<path d="M155.8 189.4h10.6v.3h-10.6z" fill-rule="evenodd"/>
<path d="M166.4 184.7h10.5v.3h-10.5z" fill-rule="evenodd"/>
<path d="M166.4 189.4h10.5v.3h-10.5z" fill-rule="evenodd"/>
<path d="M176.9 184.7h10.6v.3h-10.6z" fill-rule="evenodd"/>
<path d="M176.9 189.4h10.6v.3h-10.6z" fill-rule="evenodd"/>
<path d="M187.5 184.7h.3v5h-.3z" fill-rule="evenodd"/>
<path d="M200.1 184.7h.4v5h-.4z" fill-rule="evenodd"/>
<path d="M187.5 189.4h13v.3h-13z" fill-rule="evenodd"/>
</g>
<path d="M194.9 155.5h3.5M24.6 175.9h9.4" fill="none" stroke="#231f20" stroke-width=".36"/>
<path d="M24.6 183.2h9.4" fill="none" stroke="#231f20" stroke-width=".21"/>
<g font-size="4.9" fill="#231f20">
<text x="68.8" y="27.5">TPS7301Q, TPS7325Q, TPS7330Q, TPS7333Q, TPS7348Q, TPS7350Q</text>
<text x="120.3" y="32.5">LOW-DROPOUT VOLTAGE REGULATORS</text>
<text x="106.3" y="37.4">WITH INTEGRATED DELAYED RESET FUNCTION</text>
</g>
<g font-size="3.9" fill="#231f20">
<text x="23.2" y="47.8">TPS7325Q electrical characteristics at I</text>
<text x="23.2" y="52.1">shorted to OUT (unless otherwise noted)</text>
</g>
<g font-size="3.5" fill="#231f20">
<text x="172.9" y="46.9">†= 1Ω), SENSE</text>
<text x="93.6" y="48.8">O= 10 mA, VI= 3.5 V, EN= 0 V, Co= 10µF (CSR</text>
<text x="112.7" y="288.6">•</text>
</g>
<g font-size="2.8" fill="#231f20">
<text x="38.1" y="58.1">PARAMETER</text>
<text x="88.2" y="58.3">TEST CONDITIONS‡</text>
<text x="142.8" y="58.2">TJ</text>
<text x="159.8" y="58.1">MIN</text>
<text x="170.1" y="58.1">TYP</text>
<text x="179.8" y="58.1">MAX</text>
<text x="190.5" y="58.3">UNIT</text>
<text x="24.6" y="65.4">Output voltage</text>
<text x="141.3" y="63">25°C</text>
<text x="159.5" y="63">2.45</text>
<text x="171.6" y="63">2.5</text>
<text x="180.6" y="63">2.55</text>
<text x="192.8" y="65.4">V</text>
<text x="72.1" y="67.8">3.5 V ≤ VI ≤ 10 V,</text>
<text x="103.2" y="67.8">5 mA ≤ IO ≤ 500 mA</text>
<text x="134.4" y="67.8">–40°C to 125°C</text>
<text x="157.9" y="67.8">2.425</text>
<text x="179" y="67.8">2.575</text>
<text x="72.1" y="74.9">IO = 10 mA,</text>
<text x="72.1" y="74.9">IO = 10 mA</text>
<text x="103.2" y="74.9">VI = 2.97 V</text>
<text x="103.2" y="74.9">VI = 2 97 V</text>
<text x="134.4" y="77.3">–40°C to 125°C</text>
<text x="141.3" y="72.5">25°C</text>
<text x="174" y="72.5">5</text>
<text x="183" y="77.3">14</text>
<text x="44.4" y="83.9">§</text>
<text x="141.3" y="82">25°C</text>
<text x="172.4" y="82">50</text>
<text x="183" y="82">80</text>
<text x="24.6" y="84.6">Dropout voltage§</text>
<text x="72.1" y="84.4">IO = 100 mA</text>
<text x="72.1" y="84.4">IO = 100 mA,</text>
<text x="103.2" y="84.4">VI = 2.97 V</text>
<text x="103.2" y="84.4">VI = 2 97 V</text>
<text x="134.4" y="86.8">–40°C to 125°C</text>
<text x="181.4" y="86.8">150</text>
<text x="191.6" y="84.4">mV</text>
<text x="72.1" y="93.9">IO = 500 mA</text>
<text x="72.1" y="93.9">IO = 500 mA,</text>
<text x="103.2" y="93.9">VI = 2.97 V</text>
<text x="103.2" y="93.9">VI = 2 97 V</text>
<text x="141.3" y="91.5">25°C</text>
<text x="170.9" y="91.5">270</text>
<text x="181.4" y="91.5">400</text>
<text x="72.1" y="101.7">(2.97 V – VO)/IO,</text>
<text x="72.1" y="101.7">(</text>
<text x="103.2" y="101.7">VII = 2.97 V,,</text>
<text x="134.4" y="96.2">–40°C to 125°C</text>
<text x="141.3" y="101">25°C</text>
<text x="171.6" y="101">0.5</text>
<text x="181.4" y="96.2">600</text>
<text x="182.2" y="101">0.7</text>
<text x="24.6" y="103.4">Pass element series resistance§</text>
<text x="24.6" y="103.4">Pass-element series resistance§</text>
<text x="72.1" y="105.2">IO = 500 mA</text>
<text x="86.2" y="102.4">O) O,</text>
<text x="134.4" y="105.7">–40°C to 125°C</text>
<text x="182.2" y="105.7">1.4</text>
<text x="192.7" y="103.4">Ω</text>
<text x="24.6" y="112.8">Input regulation</text>
<text x="72.1" y="112.8">VI = 3.5 V to 10 V,</text>
<text x="72.1" y="112.8">VI = 3 5 V to 10 V</text>
<text x="103.2" y="112.8">50 µA ≤ IO ≤ 500 mA</text>
<text x="141.3" y="110.5">25°C</text>
<text x="174" y="110.5">6</text>
<text x="183" y="110.5">20</text>
<text x="191.6" y="112.8">mV</text>
<text x="134.4" y="115.2">–40°C to 125°C</text>
<text x="141.3" y="120">25°C</text>
<text x="172.4" y="120">20</text>
<text x="183" y="115.2">25</text>
<text x="183" y="120">32</text>
<text x="72.1" y="122.3">IO = 5 mA to 500 mA,</text>
<text x="72.1" y="122.3">IO = 5 mA to 500 mA</text>
<text x="103.2" y="122.3">3 5 V ≤ VI ≤ 10 V</text>
<text x="103.2" y="122.3">3.5 V ≤ VI ≤ 10 V</text>
<text x="134.4" y="124.7">–40°C to 125°C</text>
<text x="183" y="124.7">50</text>
<text x="191.6" y="122.3">mV</text>
<text x="24.6" y="127.1">Output regulation</text>
<text x="72.1" y="131.8">IO = 50 µA to 500 mA,</text>
<text x="72.1" y="131.8">IO = 50 µA to 500 mA</text>
<text x="103.2" y="131.8">3 5 V ≤ VI ≤ 10 V</text>
<text x="103.2" y="131.8">3.5 V ≤ VI ≤ 10 V</text>
<text x="141.3" y="129.5">25°C</text>
<text x="172.4" y="129.5">28</text>
<text x="183" y="129.5">60</text>
<text x="191.6" y="131.8">mV</text>
<text x="134.4" y="134.2">–40°C to 125°C</text>
<text x="181.4" y="134.2">100</text>
<text x="103.2" y="141.3">IO = 50 µA</text>
<text x="134.4" y="143.7">–40°C to 125°C</text>
<text x="141.3" y="138.9">25°C</text>
<text x="161.9" y="138.9">50</text>
<text x="161.9" y="143.7">49</text>
<text x="172.4" y="138.9">53</text>
<text x="24.6" y="146">Ripple rejection</text>
<text x="72.1" y="146">f = 120 Hz</text>
<text x="141.3" y="148.4">25°C</text>
<text x="161.9" y="148.4">49</text>
<text x="172.4" y="148.4">53</text>
<text x="192" y="146">dB</text>
<text x="103.2" y="150.8">IO = 500 mA</text>
<text x="134.4" y="153.2">–40°C to 125°C</text>
<text x="161.9" y="153.2">32</text>
<text x="24.6" y="158.1">Output noise-spectral density</text>
<text x="72.1" y="158.1">f = 120 Hz</text>
<text x="141.3" y="158.1">25°C</text>
<text x="174" y="158.1">2</text>
<text x="189.1" y="158.2">µV/√Hz</text>
<text x="103.2" y="163.3">Co = 4.7 µF</text>
<text x="141.3" y="163.2">25°C</text>
<text x="170.9" y="163.2">274</text>
<text x="24.6" y="168.4">Output noise voltage</text>
<text x="72.1" y="168.4">10 Hz ≤ f ≤ 100 kHz</text>
<text x="103.2" y="168.4">Co = 10 µF</text>
<text x="103.2" y="173.5">Co = 100 µF</text>
<text x="141.3" y="168.3">25°C</text>
<text x="141.3" y="173.4">25°C</text>
<text x="170.9" y="168.3">228</text>
<text x="170.9" y="173.4">159</text>
<text x="189.7" y="168.4">µVrms</text>
<text x="24.6" y="178.6">RESET trip-threshold voltage</text>
<text x="72.1" y="178.5">VO decreasing</text>
<text x="134.4" y="178.5">–40°C to 125°C</text>
<text x="159.5" y="178.5">2.23</text>
<text x="170.1" y="178.5">2.32</text>
<text x="180.6" y="178.5">2.39</text>
<text x="192.8" y="178.5">V</text>
<text x="24.6" y="185.7">RESET output low voltage</text>
<text x="72.1" y="185.8">VI = 2.1 V</text>
<text x="72.1" y="185.8">VI = 2 1 V,</text>
<text x="103.2" y="185.8">IO(RESET) =</text>
<text x="103.2" y="185.8">IO(RESET) = –0.8 mA</text>
<text x="122.5" y="185.8">0 8 mA</text>
<text x="141.3" y="183.4">25°C</text>
<text x="170.1" y="183.4">0.14</text>
<text x="182.2" y="183.4">0.4</text>
<text x="192.8" y="185.8">V</text>
<text x="134.4" y="188.1">–40°C to 125°C</text>
<text x="182.2" y="188.1">0.4</text>
<text x="23.2" y="192.2">† CSR refers to the total series resistance, including the ESR of the capacitor, any series resistance added externally, and PWB trace resistance</text>
<text x="25.3" y="196.4">to Co.</text>
<text x="23.2" y="199.2">‡ Pulse-testing techniques are used to maintain virtual junction temperature as close as possible to ambient temperature; thermal effects must</text>
<text x="25.3" y="203.4">be taken into account separately.</text>
<text x="23.2" y="206.2">§ Dropout test and pass-element series resistance test are not production tested. Test method requires SENSE terminal to be disconnected from</text>
<text x="25.3" y="210.5">output voltage.</text>
<text x="199.2" y="288.4">9</text>
</g>
<text font-size="2.5" fill="#231f20" x="141.3" y="40.3">SLVS124F – JUNE 1995 – REVISED JANUARY 1999</text>
<g font-size="2.1" fill="#231f20">
<text x="85.3" y="288.6">POST OFFICE BOX 655303</text>
<text x="114.9" y="288.6">DALLAS, TEXAS 75265</text>
</g>
</svg>
